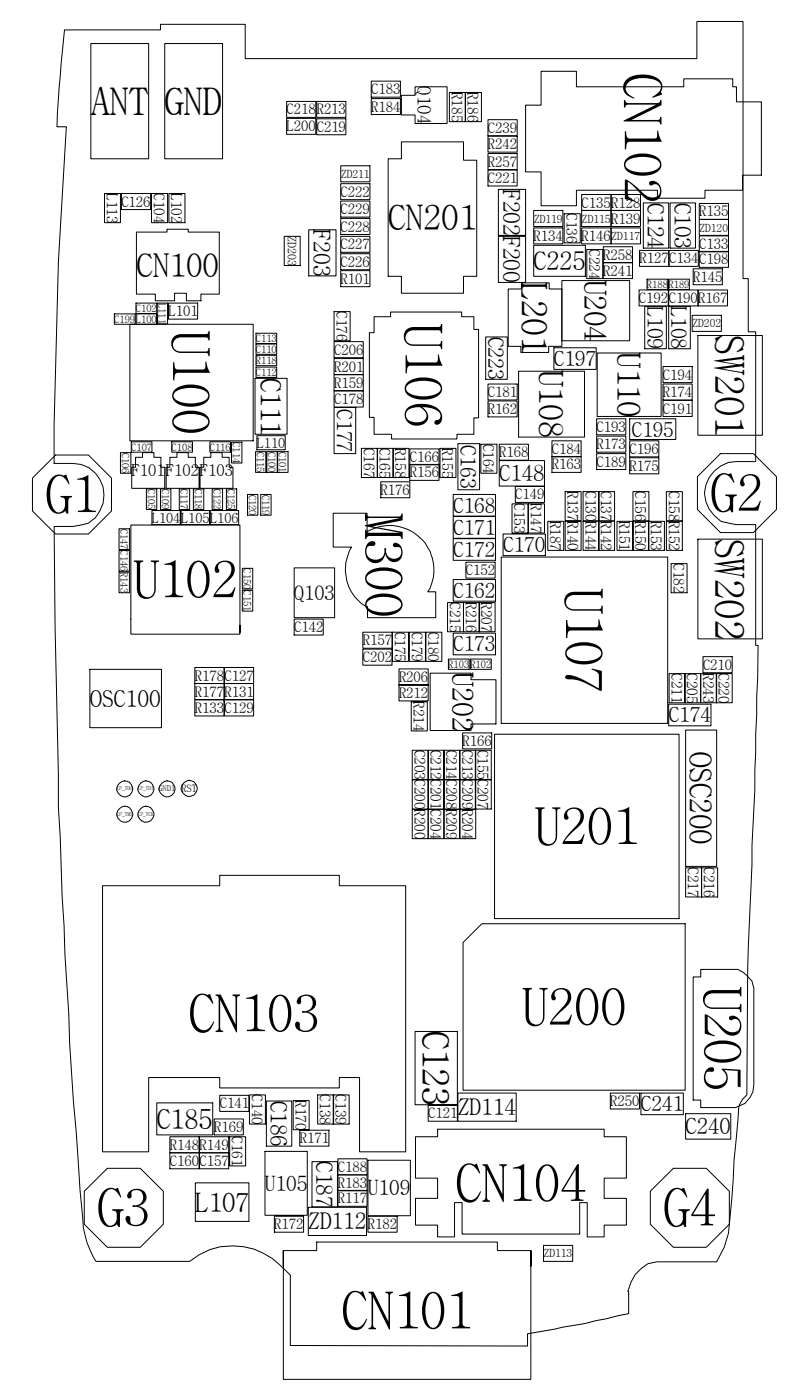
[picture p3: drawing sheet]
<svg xmlns="http://www.w3.org/2000/svg" width="155mm" height="271mm" viewBox="0 0 155 271" stroke-linecap="round" stroke-linejoin="round" font-family="sans-serif">
<g fill="none" stroke="#000" stroke-width=".19">
<path d="M12.5 5.8h18.6v-1.1h16.4v6.7h87.4v-7.2h9v49.8h1v10.3h1.4v25.1h-3.8a6.2 6.2 0 0 0-5.2 9.3l1 1.2 1.3 1.1 2.9 .7h3.8v23.4h.5l-.6 28-.6 10.8v3.6a644 644 0 0 0-1 44.7l-.8 .8-.6 1.2-.3 3a200.6 200.6 0 0 0-1.2 15.2l-.6 6.6-.9 2.7-1.4 2.8h-11.6l-1.7 .4a7.6 7.6 0 0 0-3.9 5.3h.1v4.3l-8.4 1.9-11.1 2.1v2.3l-46-.1v-13.6l-2.1-2a13.1 13.1 0 0 0-17.4-.7h-18.1a16.1 16.1 0 0 1-2.6-8.1l-.5-5.7-2-28.4-.2-5.8-.7-11.4-.2-5.6-.4-5.8-.3-11.4-.4-5.8v-6.4l-.6-28.4-.2-19.6h3.6l3-.6a6.2 6.2 0 0 0 2.9-6.9 6.2 6.2 0 0 0-5.9-4.7h-3.6a872.9 872.9 0 0 1 2.3-65.2h-1.8l.5-7.9zM17.6 8.4h11.2v22.4h-11.2zM31.9 8.4h11.2v22.4h-11.2zM55.5 19.7h5.7v3h-5.7zM61.3 19.7h5.7v3h-5.7zM71.9 15.7h5.6v3.1h-5.6zM71.9 19.1h5.6v3.1h-5.6zM77.7 18.5h2.7v-1.7h6.2v7.1h-6.2v-1.6h-2.7zM87 17.9h3.1v5.7h-3.1zM90.1 17.9h3.1v5.7h-3.1zM104.8 13.8h6.8v3h20.8v-1.5h9.5v1.5h.7v2.9h4.8v14.2h-3.6v3h-7.3v1.5h-9.2v-1.5h-15.7v3h-6.8v-6.6h-3v-12.9h3zM20.2 37.5h3.1v5.7h-3.1z"/>
<path d="M23.5 37.5h5.7v3.1h-5.7zM29.3 37.5h3.1v5.7h-3.1zM32.7 37.5h3.1v5.7h-3.1zM55.5 22.9h5.7v3.1h-5.7zM61.3 23h5.7v3.1h-5.7zM66 35.6h5.6v3.1h-5.6zM66 39h5.6v3.1h-5.6zM66 32.1h5.6v3.1h-5.6zM77.7 27.5h12v3.5h2.6v22.5h-2.6v3.3h-12v-3.3h-2.5v-22.7h2.5zM94.5 32.9h5.6v3.1h-5.6zM94.5 23.2h5.6v3.1h-5.6zM94.5 26.4h5.6v3.1h-5.6z"/>
<path d="M94.5 29.8h5.6v3.1h-5.6zM96.5 36.7h5.3v8.9h-5.3zM112.6 37.7h5.7v3.1h-5.7zM118.4 37.7h5.6v3.1h-5.6zM124.6 39.3h4.9v8.8h-4.9zM129.8 39.3h4.9v8.8h-4.9zM135.4 39.4h5.7v3.1h-5.7zM26.3 58.7h4.1v2h-4.1zM26.4 45h5.9v-.6h4.1v.6h6.1v12h-3.6v1.3h-2.8v-1.5h-2.3v1.5h-3.7v-1.3h-3.7zM30.4 58.7h2v4.1h-2zM32.6 58.7h5.7v3.1h-5.7zM55 45.8h3.1v5.6h-3.1z"/>
<path d="M59.8 44.5h5.3v9h-5.3zM66 49.2h5.6v3.1h-5.6zM66 45.8h5.6v3.1h-5.6zM66 42.3h5.6v3.1h-5.6zM66 52.4h5.6v3.2h-5.6zM96.5 45.8h5.3v8.9h-5.3zM98.4 56h2.6v-1.2h5.3v1.2h2.5v11.1h-2.6v1.2h-5.3v-1.2h-2.5zM103.3 47.5h10v6h-10zM103.3 44.2h5.7v3.1h-5.7zM103.3 40.8h5.7v3.1h-5.7zM108.8 54.4h13.1v11.6h-13.1zM109.2 41.4h3.2v5.7h-3.2z"/>
<path d="M112.6 44.2h5.7v3.1h-5.7zM112.6 40.8h5.7v3.1h-5.7zM113.6 48.4h3.1v5.6h-3.1zM116.8 50.9h5.7v3.1h-5.7zM116.8 47.8h5.7v3.1h-5.7zM118.4 40.8h5.6v3.1h-5.6zM118.4 44.2h5.6v3.1h-5.6zM123.7 56.2h5.7v3.1h-5.7zM123.8 48.5h5.7v3.1h-5.7zM124.8 59.4h4.2v8.2h-4.2zM125.3 54.1h4v2h-4zM129.5 56.2h5.6v3.1h-5.6z"/>
<path d="M129.5 59.4h4.2v8.2h-4.2zM129.5 54.1h4v2h-4zM129.6 48.5h5.6v3.1h-5.6zM134.2 52.1h5.7v3.1h-5.7zM135.2 56.2h5.7v3.1h-5.7zM135.4 45.7h5.7v3.1h-5.7zM135.4 48.7h5.7v3.1h-5.7zM135.4 42.5h5.7v3.1h-5.7zM22.1 60.8h4.1v2h-4.1zM25.1 62.8h23.9v22.6h-23.9zM26.3 60.8h4.1v2h-4.1zM49.4 73.3h6.2v10.9h-6.2z"/>
<path d="M49.6 66.7h4v2h-4zM49.6 71.1h4v2h-4zM49.6 64.6h4v2h-4zM49.6 68.8h4v2.1h-4zM64.7 60.4h3.1v5.6h-3.1zM64.7 79h4.2v8.9h-4.2zM64.7 75.8h5.6v3.1h-5.6zM64.7 66.2h5.6v3.1h-5.6zM64.7 72.6h5.6v3.1h-5.6zM64.7 69.5h5.6v3.1h-5.6zM72.4 61.4h3.2v-.9h13.8v.9h2.4v2.4h.9v17.2h-.9v3.2h-3.3v.9h-12.7v-.9h-3.4v-3.3h-.9v-16.4h.9zM94 65.3h4.2v8.2h-4.2z"/>
<path d="M94.5 74.4h5.6v3.1h-5.6zM94.5 77.7h5.6v3.1h-5.6zM100.4 71.9h12.8v12.8h-12.8zM107.3 67.4h8.1v4.2h-8.1zM115.6 68.4h12.4v12.3h-12.4zM128.4 77.6h5.6v3.1h-5.6zM128.4 71h5.6v3.1h-5.6zM128.4 74.4h5.6v3.1h-5.6zM134 61.1h5.7v3.1h-5.7zM135.1 65h12.5v19.3h-12.5zM23.3 87.7h2v4h-2zM25.4 85.6h4v2h-4z"/>
<path d="M26.2 88.6h1.4v-.9h2.2v.9h1.4v1.9h.7v4.1h-6.4v-4.1h.7zM28.3 94.7h2.1v4h-2.1zM29.4 98.9h5.5v2.8h-5.5zM31.1 94.7h2v4h-2zM32.9 88.6h1.4v-.9h2.1v.9h1.4v1.9h.7v4.1h-6.3v-4.1h.7zM33.3 85.6h4v2h-4zM34.7 94.7h2v4h-2zM35.1 98.9h5.5v2.8h-5.5zM37.4 94.7h2.1v4h-2.1zM39.5 88.6h1.3v-.9h2.2v.9h1.4v1.9h.7v4.1h-6.4v-4.1h.8zM40.6 85.6h4v2h-4zM40.7 98.9h5.5v2.8h-5.5z"/>
<path d="M41.1 94.7h2v4h-2zM43.8 94.7h2v4h-2zM44.8 85.7h2v4h-2zM47.9 95.8h2v4h-2zM49.5 87.5h2v4h-2zM49.7 84.4h5.5v2.8h-5.5zM50.5 95.8h2v4h-2zM51.7 87.5h2v4h-2zM53.8 87.5h2v4h-2zM64.5 99.5h6.6v3.5a8.5 8.5 0 0 1 10.4 1.3 8.5 8.5 0 0 1 1.3 10.4h1.6v5h-13.2v-2.1a7.9 7.9 0 0 1-4.3-7.4 9.8 9.8 0 0 1 1.2-4.2h-3.6zM70 86.9h3.1v5.6h-3.1zM73.1 86.9h3.1v5.6h-3.1z"/>
<path d="M73.7 93.4h5.7v3h-5.7zM76.1 86.9h3.1v5.6h-3.1zM79.4 87h5.6v3.1h-5.6zM79.4 90h5.6v3.1h-5.6zM85.2 86.9h3.1v5.6h-3.1zM87.8 95.8h8.1v4.2h-8.1zM88.7 86h4.2v8.9h-4.2zM93.1 86.1h3.1v5.6h-3.1zM96.7 89.3h8.7v4.9h-8.7zM96.7 86.1h5.6v3.1h-5.6zM99.1 97.6h3.1v5.7h-3.1zM99.8 94.3h5.6v3.1h-5.6z"/>
<path d="M102.3 97.6h3.1v5.7h-3.1zM106.9 85.4h5.6v3.1h-5.6zM106.9 88.4h5.6v3.1h-5.6zM109.4 95.3h3.1v5.6h-3.1zM112.9 95.3h3.1v5.6h-3.1zM115.5 87.9h5.7v3.1h-5.7zM115.5 81.1h5.7v3.2h-5.7zM115.5 84.5h5.7v3.1h-5.7zM115.9 95.3h3.1v5.6h-3.1zM121.9 81.1h9v4.1h-9zM121.9 85.4h5.7v3.1h-5.7zM121.9 88.7h5.7v3.1h-5.7z"/>
<path d="M122.6 95.3h3v5.6h-3zM129 95.3h3.1v5.6h-3.1zM23.1 106.7h2v4h-2zM23.1 102.5h2v4h-2zM23.1 110.8h2v4.1h-2zM25.3 101.7h21.2v21.2h-21.2zM46.9 110.1h2v4h-2zM46.9 114.4h2v4h-2zM57 120h5.6v3.1h-5.6zM57 110h7.8v9.7h-7.8zM86.7 116.8h3v5.6h-3zM87.8 112.3h8.1v4.2h-8.1z"/>
<path d="M87.8 100.1h8.1v4.2h-8.1zM87.8 104.4h8.1v4.2h-8.1zM89.7 116.8h3.2v5.6h-3.2zM90.2 108.9h5.7v3.1h-5.7zM92.8 116.8h3.1v5.6h-3.1zM97 107.9h32.3v32.3h-32.3zM97.4 103.5h8.2v4.2h-8.2zM106.1 101h3.1v5.7h-3.1zM109.4 101h3.1v5.7h-3.1zM112.9 101h3.1v5.7h-3.1zM115.9 101h3.1v5.7h-3.1zM119.5 101h3.1v5.7h-3.1z"/>
<path d="M122.6 101h3v5.7h-3zM125.6 101h3.1v5.7h-3.1zM129 101h3.1v5.7h-3.1zM129.9 109.2h3.1v5.7h-3.1zM135.1 104.5h12.5v19.3h-12.5zM17.4 129.7h13.9v11.3h-13.9zM37.7 135.6h5.7v3.1h-5.7zM37.7 132.5h5.7v3h-5.7zM37.7 129.3h5.7v3.2h-5.7zM43.5 129.3h5.6v3.2h-5.6zM43.5 135.6h5.6v3.1h-5.6zM43.5 132.5h5.6v3h-5.6z"/>
<path d="M70.3 125.8h5.6v3.1h-5.6zM70.3 122.5h5.6v3.1h-5.6zM76 122.5h3.1v5.7h-3.1zM77.3 129.6h5.6v3.1h-5.6zM77.3 132.7h5.6v3.1h-5.6zM79.3 122.5h3.1v5.7h-3.1zM79.6 136h3.1v5.6h-3.1zM82.5 122.5h3.1v5.7h-3.1zM83.3 130.4h7.9v1.3h4.8v8.6h-4.8v1.3h-7.9zM86.8 127.7h4v2h-4zM87.8 122.7h8.1v4.2h-8.1zM91.1 127.7h4v2h-4z"/>
<path d="M129.5 136.5h8.2v4.1h-8.2zM129.6 130.5h3.1v5.7h-3.1zM132.6 130.5h3.1v5.7h-3.1zM135.7 130.5h3.1v5.7h-3.1zM136.1 127.2h5.7v3.2h-5.7zM138.7 130.5h3.1v5.7h-3.1zM79.8 151.1h3.1v5.7h-3.1zM79.8 145.4h3.1v5.6h-3.1zM79.8 156.9h3.1v5.6h-3.1zM82.9 151.1h3.1v5.7h-3.1zM82.9 156.9h3.1v5.6h-3.1zM82.9 145.4h3.1v5.6h-3.1z"/>
<path d="M85.9 151.1h3.1v5.7h-3.1zM85.9 145.4h3.1v5.6h-3.1zM85.9 156.9h3.1v5.6h-3.1zM89 151.1h3.1v5.7h-3.1zM89 145.4h3.1v5.6h-3.1zM89 156.9h3.1v5.6h-3.1zM89.6 142h5.6v3.1h-5.6zM92 145.4h3.1v5.6h-3.1zM92 151.1h3.1v5.7h-3.1zM95.8 142.3h35.7v35.7h-35.7zM132.8 141.5h6v26.4h-6zM19.9 171.6h22.6v-2h23.2v2h12.8v51.6h-8.9v-14.4h-3.9v2h-23.2v-2h-13.7v14.4h-8.9z"/>
<path d="M132.8 168.2h3v5.6h-3zM135.8 168.2h3.2v5.6h-3.2zM80.4 199.9h8.2v14.2h-8.2zM89.7 182.6l3.6-3.6h39.4v32.3h-43zM134.2 189.3h1.5v-1.5h7.2l1 .6 1.7 1.7 .4 1.4v18.7a4.6 4.6 0 0 1-3.6 4.4h-6.7v-1.4h-1.5zM30.4 213.7h10.8v6.2h-10.8zM41.5 216.8h5.6v3.1h-5.6zM42.5 212.3h5.7v3.1h-5.7zM48.3 212.2h3.1v5.6h-3.1zM51.6 213.4h4.9v8.7h-4.9zM56.8 213.3h3.1v5.6h-3.1zM58 219h5.7v3.1h-5.7z"/>
<path d="M61.5 212.2h3.1v5.6h-3.1zM64.5 212.2h3.1v5.6h-3.1zM82.9 214.2h5.7v3.1h-5.7zM88.7 211.8h11.2v5.5h-11.2zM118.2 211.8h5.6v3.1h-5.6zM124.1 211.8h8.2v4.2h-8.2zM132.8 215.8h8.7v4.9h-8.7zM32.9 223.4h5.6v3.1h-5.6zM32.9 220.3h5.6v3.1h-5.6zM37.8 229.2h10.4v7.5h-10.4zM38.6 223.4h5.7v3.1h-5.7zM38.6 220.3h5.7v3.1h-5.7z"/>
<path d="M44.5 220.3h3.1v5.6h-3.1zM51.3 223.1h8.2v12.4h-8.2zM53.1 235.7h5.7v3.1h-5.7zM59.7 233.9h11.3v5.5h-11.3zM60.4 225.1h4.9v8.8h-4.9zM65.4 224.6h5.7v3.1h-5.7zM65.4 230.7h5.7v3.1h-5.7zM65.4 227.7h5.7v3.1h-5.7zM71.2 235.7h5.7v3.1h-5.7zM71.2 224.8h8.3v10.8h-8.3zM80.5 220.3h4.2v-1.5h32.3v1.5h4.3v8h-4.3v3.9h4.3v5.2h-4.3v2.3h-3.3v-6.7h-1.5v6.1h-22.7v-6.1h-1.5v6.7h-3.3v-2.3h-4.2v-5.2h4.2v-3.9h-4.2zM54.9 242.3v3v-3h6.4v-1.6h35v1.6h6.5v25h-47.9z"/>
<path d="M105.2 241.3h5.7v3.1h-5.7z"/>
<circle cx="13.9" cy="95.8" r="8.3"/>
<circle cx="142.7" cy="95.5" r="8.3"/>
<circle cx="24.1" cy="152.9" r="1.55"/>
<circle cx="24.1" cy="157.8" r="1.55"/>
<circle cx="28.2" cy="152.9" r="1.56"/>
<circle cx="28.2" cy="157.8" r="1.56"/>
<circle cx="32.3" cy="152.9" r="1.56"/>
<circle cx="36.6" cy="152.8" r="1.56"/>
<circle cx="24" cy="234" r="8.3"/>
<circle cx="133.6" cy="234" r="8.3"/>
</g>
<g font-size="10.1">
<text x="120.8" y="14.2" transform="rotate(90 120.8 14.2)">CN102</text>
<text x="33.3" y="64" transform="rotate(90 33.3 64)">U100</text>
<text x="78.4" y="62.6" transform="rotate(90 78.4 62.6)">U106</text>
<text x="8.9" y="99.4">G1</text>
<text x="70.7" y="99.5" transform="rotate(90 70.7 99.5)">M300</text>
<text x="137.6" y="99.1">G2</text>
<text x="109.4" y="114" transform="rotate(90 109.4 114)">U107</text>
<text x="25.8" y="115.9">U102</text>
<text x="103.5" y="163.7">U201</text>
<text x="136.3" y="191.1" transform="rotate(90 136.3 191.1)">U205</text>
<text x="36.6" y="200">CN103</text>
<text x="101" y="198.7">U200</text>
<text x="88.2" y="232.9">CN104</text>
<text x="18.9" y="237.6">G3</text>
<text x="128.5" y="237.6">G4</text>
<text x="66.2" y="257.6">CN101</text>
</g>
<g font-size="7.9">
<text x="138.4" y="64.8" transform="rotate(90 138.4 64.8)">SW201</text>
<text x="138.4" y="104.2" transform="rotate(90 138.4 104.2)">SW202</text>
</g>
<g font-size="7.4">
<text x="17.6" y="22.2">ANT</text>
<text x="31.9" y="22.2">GND</text>
</g>
<text font-size="7.3" x="81.7" y="199.7" transform="rotate(90 81.7 199.7)">C123</text>
<text font-size="6.9" x="101" y="54.6" transform="rotate(90 101 54.6)">L201</text>
<text font-size="6.8" x="75.2" y="44.5">CN201</text>
<text font-size="6.6" x="104.3" y="71.8" transform="rotate(90 104.3 71.8)">U108</text>
<text font-size="6.4" x="26.5" y="53.7">CN100</text>
<text font-size="6.3" x="119.5" y="68.3" transform="rotate(90 119.5 68.3)">U110</text>
<g font-size="6">
<text x="113.1" y="54.2" transform="rotate(90 113.1 54.2)">U204</text>
<text x="133.5" y="145.7" transform="rotate(90 133.5 145.7)">OSC200</text>
</g>
<text font-size="5.7" x="87.6" y="130.2" transform="rotate(90 87.6 130.2)">U202</text>
<text font-size="5.6" x="50.4" y="73.2" transform="rotate(90 50.4 73.2)">C111</text>
<text font-size="5.4" x="30.4" y="218.7">C185</text>
<text font-size="5.2" x="37.8" y="234.8">L107</text>
<text font-size="5" x="103.3" y="52.3">C225</text>
<g font-size="4.6">
<text x="97.4" y="36.6" transform="rotate(90 97.4 36.6)">F202</text>
<text x="60.7" y="44.4" transform="rotate(90 60.7 44.4)">F203</text>
<text x="97.4" y="45.7" transform="rotate(90 97.4 45.7)">F200</text>
<text x="17.5" y="137">OSC100</text>
</g>
<g font-size="4.5">
<text x="125.4" y="39.3" transform="rotate(90 125.4 39.3)">C124</text>
<text x="130.6" y="39.3" transform="rotate(90 130.6 39.3)">C103</text>
<text x="52.4" y="213.3" transform="rotate(90 52.4 213.3)">C186</text>
<text x="88.7" y="216.1">ZD114</text>
<text x="61.2" y="225" transform="rotate(90 61.2 225)">C187</text>
<text x="59.7" y="238.2">ZD112</text>
</g>
<g font-size="4.4">
<text x="96.6" y="93.3">C148</text>
<text x="132.7" y="219.8">C240</text>
</g>
<g font-size="4.2">
<text x="125.3" y="59.3" transform="rotate(90 125.3 59.3)">L109</text>
<text x="130" y="59.3" transform="rotate(90 130 59.3)">L108</text>
<text x="94.6" y="65.2" transform="rotate(90 94.6 65.2)">C223</text>
<text x="65.2" y="79.2" transform="rotate(90 65.2 79.2)">C177</text>
<text x="89.2" y="86.2" transform="rotate(90 89.2 86.2)">C163</text>
</g>
<g font-size="4.1">
<text x="107.2" y="70.9">C197</text>
<text x="87.7" y="99.3">C168</text>
<text x="87.7" y="103.6">C171</text>
<text x="87.7" y="107.9">C172</text>
<text x="97.4" y="107">C170</text>
<text x="87.7" y="115.8">C162</text>
<text x="87.7" y="126.2">C173</text>
<text x="129.5" y="140">C174</text>
<text x="124.1" y="215.3">C241</text>
<text x="51.3" y="230.7">U105</text>
<text x="71.2" y="231.6">U109</text>
</g>
<text font-size="4" x="122.4" y="84.6">C195</text>
<text font-size="3.9" x="56.9" y="116.2">Q103</text>
<text font-size="3.6" x="80.8" y="16.7" transform="rotate(90 80.8 16.7)">Q104</text>
<text font-size="3.2" x="25.5" y="92.3">F101F102F103</text>
<g font-size="2.9">
<text x="87.5" y="17.8" transform="rotate(90 87.5 17.8)">R185</text>
<text x="90.6" y="17.8" transform="rotate(90 90.6 17.8)">R186</text>
<text x="20.7" y="37.4" transform="rotate(90 20.7 37.4)">L113</text>
<text x="29.8" y="37.4" transform="rotate(90 29.8 37.4)">C104</text>
<text x="33.2" y="37.4" transform="rotate(90 33.2 37.4)">L102</text>
<text x="109.7" y="41.3" transform="rotate(90 109.7 41.3)">C136</text>
<text x="114.1" y="48.3" transform="rotate(90 114.1 48.3)">C224</text>
<text x="65.1" y="60.3" transform="rotate(90 65.1 60.3)">C176</text>
<text x="70.4" y="86.8" transform="rotate(90 70.4 86.8)">C167</text>
<text x="73.5" y="86.8" transform="rotate(90 73.5 86.8)">C165</text>
<text x="76.5" y="86.8" transform="rotate(90 76.5 86.8)">R158</text>
<text x="85.6" y="86.8" transform="rotate(90 85.6 86.8)">R155</text>
<text x="93.6" y="86" transform="rotate(90 93.6 86)">C164</text>
<text x="109.9" y="95.2" transform="rotate(90 109.9 95.2)">R137R140</text>
<text x="113.3" y="95.2" transform="rotate(90 113.3 95.2)">C130R144</text>
<text x="116.4" y="95.2" transform="rotate(90 116.4 95.2)">C137R142</text>
<text x="123" y="95.2" transform="rotate(90 123 95.2)">C156R150</text>
<text x="129.5" y="95.2" transform="rotate(90 129.5 95.2)">C158R152</text>
<text x="99.6" y="97.6" transform="rotate(90 99.6 97.6)">C153</text>
<text x="102.8" y="97.6" transform="rotate(90 102.8 97.6)">R147</text>
<text x="106.5" y="100.9" transform="rotate(90 106.5 100.9)">R187</text>
<text x="119.9" y="100.9" transform="rotate(90 119.9 100.9)">R151</text>
<text x="126" y="100.9" transform="rotate(90 126 100.9)">R153</text>
<text x="130.4" y="109.1" transform="rotate(90 130.4 109.1)">C182</text>
<text x="87.1" y="116.7" transform="rotate(90 87.1 116.7)">C215</text>
<text x="90.2" y="116.7" transform="rotate(90 90.2 116.7)">R216</text>
<text x="93.2" y="116.7" transform="rotate(90 93.2 116.7)">R207</text>
<text x="76.4" y="122.4" transform="rotate(90 76.4 122.4)">C175</text>
<text x="79.7" y="122.4" transform="rotate(90 79.7 122.4)">C179</text>
<text x="82.9" y="122.4" transform="rotate(90 82.9 122.4)">C180</text>
<text x="130" y="130.4" transform="rotate(90 130 130.4)">C211</text>
<text x="133" y="130.4" transform="rotate(90 133 130.4)">C205</text>
<text x="136.1" y="130.4" transform="rotate(90 136.1 130.4)">R243</text>
<text x="139.1" y="130.4" transform="rotate(90 139.1 130.4)">C220</text>
<text x="80.1" y="135.9" transform="rotate(90 80.1 135.9)">R214</text>
<text x="80.3" y="145.3" transform="rotate(90 80.3 145.3)">C203C200R200</text>
<text x="83.4" y="145.3" transform="rotate(90 83.4 145.3)">C212C201</text>
<text x="86.4" y="145.3" transform="rotate(90 86.4 145.3)">C214C208R209</text>
<text x="89.5" y="145.3" transform="rotate(90 89.5 145.3)">C213C209R204</text>
<text x="92.5" y="145.3" transform="rotate(90 92.5 145.3)">C155C207</text>
<text x="83.4" y="156.8" transform="rotate(90 83.4 156.8)">C204</text>
<text x="133.2" y="168.1" transform="rotate(90 133.2 168.1)">C217</text>
<text x="136.3" y="168.1" transform="rotate(90 136.3 168.1)">C216</text>
<text x="48.7" y="212.1" transform="rotate(90 48.7 212.1)">C140</text>
<text x="57.2" y="213.2" transform="rotate(90 57.2 213.2)">R170</text>
<text x="62" y="212.1" transform="rotate(90 62 212.1)">C138</text>
<text x="65" y="212.1" transform="rotate(90 65 212.1)">C139</text>
<text x="44.9" y="220.2" transform="rotate(90 44.9 220.2)">C161</text>
</g>
<g font-size="2.8">
<text x="55.5" y="22.2">C218</text>
<text x="61.3" y="22.2">R213</text>
<text x="71.9" y="18.3">C183</text>
<text x="71.9" y="21.6">R184</text>
<text x="55.5" y="25.5">L200</text>
<text x="61.3" y="25.5">C219</text>
<text x="94.5" y="28.9">R242</text>
<text x="94.5" y="25.7">C239</text>
<text x="94.5" y="32.3">R257</text>
<text x="94.5" y="35.5">C221</text>
<text x="23.5" y="40">C126</text>
<text x="66" y="38.1">C222</text>
<text x="66" y="41.5">C229</text>
<text x="112.6" y="40.2">C135</text>
<text x="118.3" y="40.2">R128</text>
<text x="135.4" y="41.9">R135</text>
<text x="66" y="44.9">C228</text>
<text x="103.3" y="46.7">R134</text>
<text x="112.6" y="46.7">R146</text>
<text x="118.3" y="43.3">R139</text>
<text x="66" y="51.7">C226</text>
<text x="66" y="48.3">C227</text>
<text x="116.8" y="53.4">R241</text>
<text x="116.8" y="50.3">R258</text>
<text x="123.8" y="51">R127</text>
<text x="129.6" y="51">C134</text>
<text x="135.4" y="48.2">C133</text>
<text x="135.4" y="51.2">C198</text>
<text x="66" y="55">R101</text>
<text x="123.7" y="58.7">C192</text>
<text x="129.5" y="58.7">C190</text>
<text x="134.2" y="54.6">R145</text>
<text x="135.2" y="58.7">R167</text>
<text x="32.6" y="61.3">L101</text>
<text x="64.7" y="68.7">C206</text>
<text x="64.7" y="75.1">R159</text>
<text x="64.7" y="72">R201</text>
<text x="94.5" y="76.9">C181</text>
<text x="128.4" y="73.6">C194</text>
<text x="128.4" y="76.9">R174</text>
<text x="64.7" y="78.3">C178</text>
<text x="94.5" y="80.2">R162</text>
<text x="115.5" y="83.7">C193</text>
<text x="128.4" y="80.1">C191</text>
<text x="79.4" y="89.5">C166</text>
<text x="96.7" y="88.6">R168</text>
<text x="106.9" y="88">C184</text>
<text x="115.5" y="87.1">R173</text>
<text x="121.9" y="88">C196</text>
<text x="73.7" y="95.9">R176</text>
<text x="79.4" y="92.5">R156</text>
<text x="106.9" y="91">R163</text>
<text x="115.5" y="90.4">C189</text>
<text x="121.9" y="91.2">R175</text>
<text x="99.8" y="96.8">C149</text>
<text x="90.2" y="111.5">C152</text>
<text x="56.9" y="122.5">C142</text>
<text x="70.2" y="125">R157</text>
<text x="37.7" y="131.9">R178</text>
<text x="43.5" y="131.9">C127</text>
<text x="70.2" y="128.3">C202</text>
<text x="136.1" y="129.8">C210</text>
<text x="37.7" y="135">R177</text>
<text x="43.5" y="135">R131</text>
<text x="77.3" y="132.1">R206</text>
<text x="77.3" y="135.2">R212</text>
<text x="37.7" y="138.2">R133</text>
<text x="43.5" y="138.2">C129</text>
<text x="89.6" y="144.5">R166</text>
<text x="42.5" y="214.8">C141</text>
<text x="118.2" y="214.3">R250</text>
<text x="41.4" y="219.3">R169</text>
<text x="58" y="221.5">R171</text>
<text x="82.9" y="216.7">C121</text>
<text x="32.9" y="225.9">C160</text>
<text x="32.9" y="222.8">R148R149</text>
<text x="38.6" y="225.9">C157</text>
<text x="65.4" y="227.1">C188</text>
<text x="65.4" y="233.2">R117</text>
<text x="65.4" y="230.2">R183</text>
<text x="53.1" y="238.2">R172</text>
<text x="71.2" y="238.2">R182</text>
</g>
<g font-size="2.7">
<text x="49.7" y="86.8">L110</text>
<text x="29.4" y="101.3">L104L105L106</text>
</g>
<text font-size="2.3" x="55.8" y="45.8" transform="rotate(90 55.8 45.8)">ZD203</text>
<g font-size="2.2">
<text x="66" y="34.5">ZD211</text>
<text x="103.4" y="43.1">ZD119</text>
<text x="112.7" y="43.1">ZD115</text>
<text x="118.4" y="46.5">ZD117</text>
<text x="135.5" y="44.9">ZD120</text>
<text x="134.1" y="63.5">ZD202</text>
<text x="105.3" y="243.7">ZD113</text>
</g>
<g font-size="2">
<text x="30.7" y="58.8" transform="rotate(90 30.7 58.8)">L111</text>
<text x="125.3" y="55.8">R188R189</text>
<text x="22.1" y="62.5">C199</text>
<text x="26.3" y="60.4">C102</text>
<text x="26.3" y="62.5">L100</text>
<text x="49.6" y="68.4">C110</text>
<text x="49.6" y="66.3">C113</text>
<text x="49.6" y="70.6">R118</text>
<text x="49.6" y="72.8">C112</text>
<text x="23.6" y="87.7" transform="rotate(90 23.6 87.7)">C106</text>
<text x="25.4" y="87.3">C107</text>
<text x="33.2" y="87.3">C108</text>
<text x="40.6" y="87.3">C116</text>
<text x="45.1" y="85.7" transform="rotate(90 45.1 85.7)">C114</text>
<text x="49.7" y="87.5" transform="rotate(90 49.7 87.5)">C115</text>
<text x="51.9" y="87.5" transform="rotate(90 51.9 87.5)">C100</text>
<text x="54" y="87.5" transform="rotate(90 54 87.5)">C101</text>
<text x="28.6" y="94.7" transform="rotate(90 28.6 94.7)">C105</text>
<text x="31.3" y="94.7" transform="rotate(90 31.3 94.7)">C109</text>
<text x="35" y="94.7" transform="rotate(90 35 94.7)">C117</text>
<text x="37.7" y="94.7" transform="rotate(90 37.7 94.7)">C118</text>
<text x="41.3" y="94.7" transform="rotate(90 41.3 94.7)">C122</text>
<text x="44.1" y="94.7" transform="rotate(90 44.1 94.7)">C125</text>
<text x="48.2" y="95.8" transform="rotate(90 48.2 95.8)">C120</text>
<text x="50.7" y="95.8" transform="rotate(90 50.7 95.8)">C119</text>
<text x="23.3" y="102.5" transform="rotate(90 23.3 102.5)">C147</text>
<text x="23.3" y="106.7" transform="rotate(90 23.3 106.7)">C146</text>
<text x="23.3" y="110.9" transform="rotate(90 23.3 110.9)">R143</text>
<text x="47.2" y="110.1" transform="rotate(90 47.2 110.1)">C150C151</text>
<text x="86.8" y="129.4">R103R102</text>
<text x="35.1" y="153.5">RST</text>
</g>
<text font-size="1.5" x="30.8" y="153.4">GND1</text>
<g font-size="1">
<text x="22.6" y="153.2">CP_TDO</text>
<text x="26.7" y="153.2">CP_TDI</text>
<text x="22.6" y="158.1">CP_TMS</text>
<text x="26.7" y="158.1">CP_TCK</text>
</g>
</svg>
